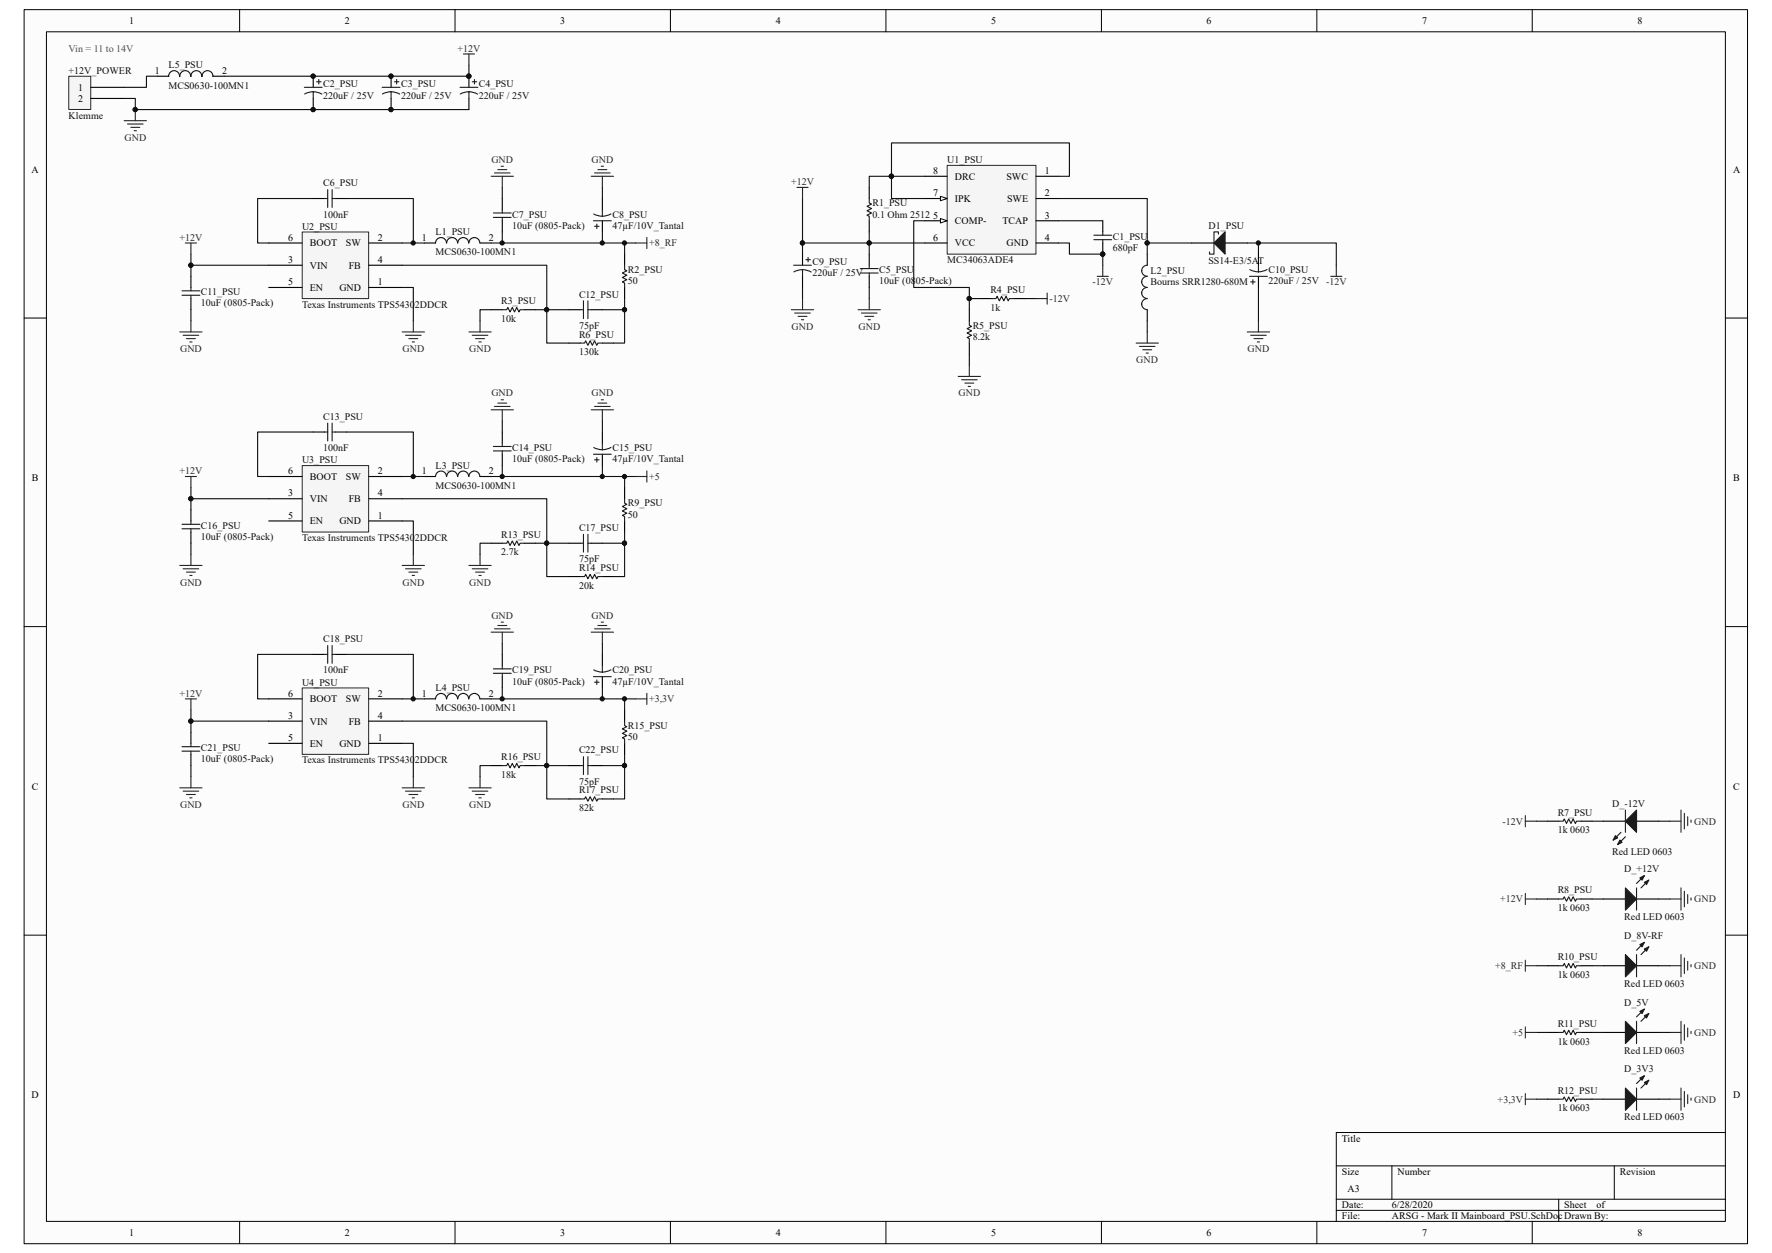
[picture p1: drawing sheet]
<svg xmlns="http://www.w3.org/2000/svg" width="420mm" height="297mm" viewBox="0 0 420 297" stroke-linecap="round" stroke-linejoin="round" font-family="sans-serif">
<path d="M5.8 2.3h408.4v292.5h-408.4z" fill="#fcfcfc"/>
<path d="M5.7 2.3h408.5v292.5h-408.5z" fill="none" stroke="#000" stroke-width=".24"/>
<path d="M11 7.6h397.9v281.9h-397.9z" fill="#fcfcfc"/>
<g fill="none" stroke="#000" stroke-width=".24">
<path d="M11 7.5h397.9v282h-397.9zM56.8 2.3v5.2M107.8 2.3v5.2M158.9 2.3v5.2M210 2.3v5.2M261.1 2.3v5.2M312.1 2.3v5.2M363.2 2.3v5.2M5.7 75.4h5.3M409 75.4h5.2M5.7 148.5h5.3M409 148.5h5.2"/>
<path d="M5.7 221.7h5.3M409 221.7h5.2M316.7 276.4h92.3M329.9 276.4v7.9M382.6 276.4v7.9M409 268.5h-92.3v21M56.8 289.5v5.3M107.8 289.5v5.3M158.9 289.5v5.3M210 289.5v5.3M261.1 289.5v5.3M312.1 289.5v5.3"/>
<path d="M316.7 284.3h92.3M316.7 286.9h92.3M363.2 289.5v5.3M369.4 284.3v5.2"/>
</g>
<path d="M380 260.5h5.2M387.9 260.5h5.3" fill="none" stroke="#000" stroke-width=".26"/>
<g fill="#1c1c1c" stroke="#1c1c1c" stroke-width=".26">
<path d="M385.2 257.9l2.7 2.6-2.7 2.7z"/>
<path d="M389.7 256.6l1.1-.5-.5 1z"/>
<path d="M388.7 255.5l1-.5-.5 1.1z"/>
</g>
<path d="M387.9 257.9v5.3M389.7 255l-1.8 1.9M390.8 256.1l-1.9 1.8" fill="none" stroke="#1c1c1c" stroke-width=".26"/>
<path d="M361.5 259.2v2.7M398.4 257.9v5.3M399.2 258.7v3.7M400 259.5v2.1M361.5 260.5h2.7M395.8 260.5h2.6M400.8 260.3v.5" fill="none" stroke="#262626" stroke-width=".26"/>
<path d="M364.2 260.5h2.6M377.3 260.5h2.7M393.2 260.5h2.6" fill="none" stroke="#0e0e0e" stroke-width=".26"/>
<path d="M16.3 18.1h5.2v7.9h-5.2z" fill="#f5f5f5"/>
<path d="M16.3 18.1h5.2v7.9h-5.2z" fill="none" stroke="#262626" stroke-width=".24"/>
<g fill="none" stroke="#000" stroke-width=".26">
<path d="M21.5 20.7h7.9M21.5 23.3h7.9M282.5 57.6h5.2M290.4 57.6h5.2M366.8 194.7h2.6M374.7 194.7h2.6M380 194.7h5.2M387.9 194.7h5.3M366.8 213.1h2.6M374.7 213.1h2.6M380 213.1h5.2M387.9 213.1h5.3"/>
<path d="M366.8 228.9h2.6M374.7 228.9h2.6M380 228.9h5.2M387.9 228.9h5.3M366.8 244.7h2.6M374.7 244.7h2.6M380 244.7h5.2M387.9 244.7h5.3"/>
</g>
<g fill="none" stroke="#262626" stroke-width=".26">
<path d="M29.4 28.6h5.3M30.2 29.4h3.7M31 30.2h2.1M31.8 31h.5M32.1 26v2.6M295.6 78.7h5.3M296.4 79.5h3.7M298.3 76.1v2.6M315.4 65.5h2.6M316.7 62.9v2.6M297.2 80.3h2.1M298 81.1h.5"/>
<path d="M395.8 194.7h2.6M398.4 192v5.3M399.2 192.8v3.7M400 193.6v2.1M400.8 194.4v.5M395.8 213.1h2.6M398.4 210.5v5.2M399.2 211.3v3.7M400 212.1v2.1M400.8 212.8v.6M361.5 228.9h2.7M361.5 227.6v2.6"/>
<path d="M395.8 228.9h2.6M398.4 226.3v5.3M399.2 227.1v3.7M400 227.9v2.1M400.8 228.7v.5M361.5 244.7h2.7M361.5 243.4v2.6M395.8 244.7h2.6M398.4 242.1v5.3M399.2 242.9v3.7M400 243.7v2.1M400.8 244.5v.5"/>
</g>
<g fill="#0e0e0e" stroke="#0e0e0e" stroke-width=".24">
<circle cx="32" cy="26" r=".5"/>
<circle cx="298.2" cy="57.6" r=".5"/>
</g>
<g fill="#1c1c1c" stroke="#1c1c1c" stroke-width=".26">
<path d="M387.9 192v5.3l-2.7-2.6z"/>
<path d="M382.9 198.1l.5 .5-1.1 .5z"/>
<path d="M383.9 199.1l.6 .6-1.1 .5z"/>
<path d="M385.2 210.5l2.7 2.6-2.7 2.6z"/>
<path d="M389.7 209.2l1.1-.6-.5 1.1z"/>
<path d="M388.7 208.1l1-.5-.5 1z"/>
<path d="M385.2 226.3l2.7 2.6-2.7 2.7z"/>
<path d="M389.7 225l1.1-.6-.5 1.1z"/>
<path d="M388.7 223.9l1-.5-.5 1z"/>
<path d="M385.2 242.1l2.7 2.6-2.7 2.7z"/>
<path d="M389.7 240.8l1.1-.5-.5 1z"/>
<path d="M388.7 239.7l1-.5-.5 1.1z"/>
<path d="M290.4 55v5.2l-2.7-2.6z"/>
</g>
<g fill="none" stroke="#1c1c1c" stroke-width=".26">
<path d="M288.8 55.5v-.5h-1.1v5.2h-1v-.5M369.4 194.7h1.1l.3-.6 .5 1.1 .5-1.1 .5 1.1 .6-1.1 .5 1.1 .2-.5h1.1M384.2 197.3l-1.9 1.8M385.2 198.3l-1.8 1.9M385.2 192v5.3M369.4 213.1h1.1l.3-.5 .5 1 .5-1 .5 1 .6-1 .5 1 .2-.5h1.1M387.9 210.5v5.2M389.7 207.6l-1.8 1.8M390.8 208.6l-1.9 1.9M369.4 228.9h1.1l.3-.5 .5 1 .5-1 .5 1 .6-1 .5 1 .2-.5h1.1M387.9 226.3v5.3M389.7 223.4l-1.8 1.8"/>
<path d="M389.7 239.2l-1.8 1.8M390.8 224.4l-1.9 1.9M369.4 244.7h1.1l.3-.5 .5 1.1 .5-1.1 .5 1.1 .6-1.1 .5 1.1 .2-.6h1.1M387.9 242.1v5.3M390.8 240.3l-1.9 1.8"/>
</g>
<g fill="none" stroke="#0e0e0e" stroke-width=".26">
<path d="M295.6 57.6h21.1v5.3M298.3 57.6v2.6M298.3 68.1v8M364.2 194.7h2.6M377.3 194.7h2.7M393.2 194.7h2.6M364.2 213.1h2.6M377.3 213.1h2.7M393.2 213.1h2.6M364.2 228.9h2.6M377.3 228.9h2.7M393.2 228.9h2.6"/>
<path d="M364.2 244.7h2.6M377.3 244.7h2.7M393.2 244.7h2.6"/>
</g>
<path d="M224.5 39.2h21v21h-21z" fill="#f5f5f5"/>
<path d="M224.5 39.2h21v21h-21z" fill="none" stroke="#262626" stroke-width=".24"/>
<path d="M219.2 52.3h5.3M245.6 41.8h5.2M245.6 47.1h5.2M245.6 52.3h5.2M245.6 57.6h5.2" fill="none" stroke="#000" stroke-width=".26"/>
<path d="M222.9 51.8l1.6 .5-1.6 .6z" fill="#fcfcfc" stroke="#000" stroke-width=".24"/>
<path d="M219.2 57.6h5.3M219.2 47.1h5.3" fill="none" stroke="#000" stroke-width=".26"/>
<path d="M222.9 46.5l1.6 .6-1.6 .5z" fill="#fcfcfc" stroke="#000" stroke-width=".24"/>
<g fill="none" stroke="#000" stroke-width=".26">
<path d="M206 44.4v2.7M206 52.3v2.7M219.2 41.8h5.3M261.4 52.3v2.7M261.4 57.6v2.6M206 60.2v2.7M206 65.5v2.6M229.7 73.4v2.7M232.4 70.8h2.6M240.3 70.8h2.6M271.9 60.2v2.7M271.9 73.4v2.7"/>
<path d="M229.7 81.3v2.7"/>
</g>
<g fill="none" stroke="#1c1c1c" stroke-width=".26">
<path d="M206 47.1v1l.6 .3-1.1 .5 1.1 .5-1.1 .6 1.1 .5-1.1 .5 .5 .3v1M259.3 56.8h4.2M259.3 55.8h4.2M261.4 55v.8M261.4 56.8v.8M203.9 63.7h4.2M203.9 64.7h4.2M206 62.9v.8M206 64.7v.8M229.7 76.1v1l.6 .3-1.1 .5 1.1 .5-1.1 .5 1.1 .6-1.1 .5 .5 .3v1M235 70.8h1.1l.2-.5 .6 1 .5-1 .5 1 .5-1 .6 1 .2-.5h1.1M271.9 70.8a1.29 1.29 0 0 0-1.3 1.3 1.3 1.3 0 0 0 1.3 1.3"/>
<path d="M271.9 65.5a1.29 1.29 0 0 0-1.3 1.3 1.35 1.35 0 0 0 1.3 1.3 1.29 1.29 0 0 0-1.3 1.4 1.3 1.3 0 0 0 1.3 1.3M271.9 62.9a1.29 1.29 0 0 0-1.3 1.3 1.3 1.3 0 0 0 1.3 1.3"/>
</g>
<g fill="none" stroke="#0e0e0e" stroke-width=".26">
<path d="M190.2 47.1v10.5h29M190.2 57.6v2.6M206 44.4v-2.6h5.3v5.3h7.9M206 55v5.2M219.2 52.3h-2.6v15.8h13.1v2.7M219.2 41.8h-7.9v-7.9h42.2v7.9h-2.7M250.8 47.1h21.1v10.5M250.8 57.6h2.7v2.6h7.9v2.7M250.8 52.3h10.6M282.5 57.6h-10.6v2.6M190.2 68.1v2.7M206 68.1v2.7"/>
<path d="M232.4 70.8h-2.7v2.6M242.9 70.8h2.7M271.9 76.1v2.6M229.7 84v2.6"/>
</g>
<g fill="#0e0e0e" stroke="#0e0e0e" stroke-width=".24">
<circle cx="271.9" cy="57.6" r=".5"/>
<circle cx="229.7" cy="70.8" r=".5"/>
<circle cx="211.3" cy="41.8" r=".5"/>
<circle cx="261.3" cy="60.2" r=".5"/>
<circle cx="190.2" cy="57.6" r=".5"/>
<circle cx="206" cy="57.6" r=".5"/>
</g>
<g fill="none" stroke="#262626" stroke-width=".26">
<path d="M187.6 73.4h5.2M188.4 74.2h3.7M189.2 75h2.1M189.9 75.8h.6M190.2 70.8v2.6M203.4 73.4h5.3M204.2 74.2h3.7M205 75h2.1M205.8 75.8h.5M206 70.8v2.6M271.9 78.7v2.6M227.1 89.2h5.3"/>
<path d="M227.9 90h3.7M228.7 90.8h2.1M229.5 91.6h.5M229.7 86.6v2.6M269.3 81.3h5.3M270.1 82.1h3.7M270.9 82.9h2.1M271.7 83.7h.5M361.5 193.3v2.7M361.5 194.7h2.7M361.5 211.8v2.6M361.5 213.1h2.7"/>
</g>
<path d="M71.7 55h15.7v15.8h-15.7z" fill="#f5f5f5"/>
<path d="M71.6 55h15.8v15.8h-15.8z" fill="none" stroke="#262626" stroke-width=".24"/>
<g fill="none" stroke="#000" stroke-width=".26">
<path d="M74.2 18.1v2.6M92.7 18.1v2.6M111.1 18.1v2.6M74.2 23.3v2.7M92.7 23.3v2.7M111.1 23.3v2.7M63.7 57.6h7.9M74.2 47.1h2.7M79.5 47.1h2.6M87.4 57.6h7.9M100.6 57.6h2.6M113.8 57.6h2.6"/>
<path d="M119 47.1v2.6M119 52.3v2.7M142.8 47.1v2.6M142.8 52.3v2.7M45.2 65.5v2.6M45.2 70.8v2.6M63.7 68.1h7.9M63.7 62.9h7.9M87.4 68.1h7.9M87.4 62.9h7.9M116.4 73.4h2.6M124.3 73.4h2.7"/>
<path d="M134.9 73.4h2.6M140.1 73.4h2.7M148 60.2v2.7M148 68.1v2.7M190.2 60.2v2.7M190.2 65.5v2.6M298.3 60.2v2.7M298.3 65.5v2.6M134.9 81.3h2.6M142.8 81.3h2.6"/>
</g>
<path d="M103.2 57.6a1.29 1.29 0 0 1 1.3-1.3 1.29 1.29 0 0 1 1.3 1.3M105.9 57.6a1.29 1.29 0 0 1 1.3-1.3 1.29 1.29 0 0 1 1.3 1.3M108.5 57.6a1.29 1.29 0 0 1 1.3-1.3 1.29 1.29 0 0 1 1.3 1.3M111.1 57.6a1.29 1.29 0 0 1 1.3-1.3 1.29 1.29 0 0 1 1.3 1.3" fill="none" stroke="#131313" stroke-width=".26"/>
<g fill="none" stroke="#262626" stroke-width=".26">
<path d="M118.8 39.4h.5M142.5 39.4h.5M116.4 41.8h5.3M117.2 41h3.7M118 40.2h2.1M119 41.8v2.6M140.1 41.8h5.3M140.9 41h3.7M141.7 40.2h2.1M142.8 41.8v2.6M150.7 57.6h2.6M153.3 56.3v2.6"/>
<path d="M42.6 78.7h5.3M43.4 79.5h3.7M45.2 76.1v2.6M95.3 78.7h5.3M96.1 79.5h3.7M98 76.1v2.6M111.1 78.7h5.3M111.9 79.5h3.7M113.8 76.1v2.6M245.6 70.8h2.6M248.2 69.5v2.6M260.1 65.5h2.6"/>
<path d="M261.4 62.9v2.6M44.2 80.3h2.1M45 81.1h.5M96.9 80.3h2.1M97.7 81.1h.5M112.7 80.3h2.1M113.5 81.1h.5"/>
</g>
<g fill="none" stroke="#1c1c1c" stroke-width=".26">
<path d="M75 19.4h1.1M75.6 18.9v1M93.5 19.4h1M94 18.9v1M111.9 19.4h1.1M112.5 18.9v1M72.1 20.7h4.3M74.2 21.8l1.3 .2 .8 .3M74.2 21.8h-.8l-1.2 .5M74.2 21.8v1.5M90.6 20.7h4.2M92.7 21.8l1.3 .2 .7 .3"/>
<path d="M92.7 21.8h-.9l-1.2 .5M92.7 21.8v1.5M109 20.7h4.2M111.1 21.8l1.3 .2 .8 .3M111.1 21.8h-.8l-1.2 .5M111.1 21.8v1.5M76.9 47.1h.8M77.7 45v4.2M78.7 45v4.2M78.7 47.1h.8M116.9 50.5h4.3M116.9 51.5h4.3"/>
<path d="M119 49.7v.8M119 51.5v.8M140.7 52.3h4.2M140.7 50.7l1.2 .5h.9M140.9 53.6h1.1M141.5 53.1v1.1M142.8 49.7v1.6M144.8 50.7l-.8 .3-1.2 .2M43.1 70h4.3M43.1 68.9h4.3M45.2 68.1v.8M45.2 70v.8"/>
<path d="M119 73.4h1.1l.3-.5 .5 1 .5-1 .5 1 .6-1 .5 1 .3-.5h1M137.5 73.4h.8M138.3 71.3v4.2M139.3 71.3v4.2M139.3 73.4h.8M148 62.9v1l.6 .3-1.1 .5 1.1 .5-1.1 .6 1.1 .5-1.1 .5 .5 .3v1M188.1 62.9h4.2M190.2 63.9l1.3 .2 .8 .4M190.2 63.9l-.9 .1-1.1 .5M190.2 63.9v1.6M191 61.6h1.1M191.5 61v1.1"/>
<path d="M296.2 65.5h4.2M296.4 66.8h1.1M297 66.3v1.1M298.3 62.9v1.6M300.3 63.9l-.8 .3-1.2 .2-.9-.1-1.2-.4M137.5 81.3h1.1l.2-.5 .5 1 .6-1 .5 1 .5-1 .6 1 .2-.5h1.1"/>
</g>
<g fill="#0e0e0e" stroke="#0e0e0e" stroke-width=".24">
<circle cx="74.2" cy="18.1" r=".5"/>
<circle cx="74.2" cy="26" r=".5"/>
<circle cx="97.9" cy="57.6" r=".5"/>
<circle cx="45.2" cy="62.9" r=".5"/>
<circle cx="148" cy="57.6" r=".5"/>
<circle cx="142.7" cy="57.6" r=".5"/>
<circle cx="119" cy="57.6" r=".5"/>
<circle cx="148" cy="73.4" r=".5"/>
<circle cx="129.6" cy="73.4" r=".5"/>
<circle cx="92.7" cy="18.1" r=".5"/>
<circle cx="92.7" cy="26" r=".5"/>
<circle cx="111.1" cy="18.1" r=".5"/>
<circle cx="32" cy="26" r=".5"/>
</g>
<g fill="none" stroke="#0e0e0e" stroke-width=".26">
<path d="M29.4 23.3h2.7v2.7h79M74.2 47.1h-13.1v10.5h2.6M82.1 47.1h15.9v10.5M95.3 57.6h5.3M116.4 57.6h34.3M119 44.4v2.7M119 55v2.6M142.8 44.4v2.7M142.8 55v2.6M148 57.6v2.6M45.2 60.2v2.7M45.2 73.4v2.7"/>
<path d="M63.7 62.9h-18.5v2.6M95.3 62.9h34.3v18.4h5.3M95.3 68.1h2.7v8M116.4 73.4h-2.6v2.7M127 73.4h7.9M148 70.8v2.6h-5.2M148 73.4v7.9h-2.6"/>
</g>
<path d="M71.7 110.4h15.7v15.7h-15.7z" fill="#f5f5f5"/>
<path d="M71.6 110.4h15.8v15.7h-15.8z" fill="none" stroke="#262626" stroke-width=".24"/>
<g fill="none" stroke="#000" stroke-width=".26">
<path d="M63.7 113h7.9M63.7 118.2h7.9M74.2 102.4h2.7M79.5 102.4h2.6M87.4 113h7.9M87.4 118.2h7.9M100.6 113h2.6M113.8 113h2.6M119 102.4v2.6M119 107.7v2.6M142.8 102.4v2.6M142.8 107.7v2.6"/>
<path d="M148 115.6v2.6M45.2 120.9v2.6M45.2 126.1v2.7M63.7 123.5h7.9M87.4 123.5h7.9M116.4 128.8h2.6M124.3 128.8h2.7M134.9 128.8h2.6M134.9 136.7h2.6M140.1 128.8h2.7M142.8 136.7h2.6M148 123.5v2.6"/>
</g>
<path d="M103.2 113a1.29 1.29 0 0 1 1.3-1.3 1.29 1.29 0 0 1 1.3 1.3M105.9 113a1.29 1.29 0 0 1 1.3-1.3 1.29 1.29 0 0 1 1.3 1.3M108.5 113a1.29 1.29 0 0 1 1.3-1.3 1.29 1.29 0 0 1 1.3 1.3M111.1 113a1.29 1.29 0 0 1 1.3-1.3 1.29 1.29 0 0 1 1.3 1.3" fill="none" stroke="#131313" stroke-width=".26"/>
<g fill="none" stroke="#1c1c1c" stroke-width=".26">
<path d="M76.9 102.4h.8M77.7 100.3v4.2M78.7 100.3v4.2M78.7 102.4h.8M116.9 105.8h4.3M116.9 106.9h4.3M119 105v.8M119 106.9v.8M140.7 107.7h4.2M140.7 106.1l1.2 .4 .9 .1M140.9 109h1.1M141.5 108.5v1"/>
<path d="M142.8 105v1.6M144.8 106.1l-.8 .3-1.2 .2M148 118.2v1.1l.6 .2-1.1 .6 1.1 .5-1.1 .5 1.1 .5-1.1 .6 .5 .2v1.1M43.1 125.3h4.3M43.1 124.3h4.3M45.2 123.5v.8M45.2 125.3v.8M119 128.8h1.1l.3-.6 .5 1.1 .5-1.1 .5 1.1 .6-1.1 .5 1.1 .3-.5h1M137.5 136.7h1.1l.2-.6 .5 1.1 .6-1.1 .5 1.1 .5-1.1 .6 1.1 .2-.5h1.1M137.5 128.8h.8M138.3 126.7v4.2M139.3 126.7v4.2"/>
<path d="M139.3 128.8h.8"/>
</g>
<g fill="none" stroke="#0e0e0e" stroke-width=".26">
<path d="M119 99.8v2.6M142.8 99.8v2.6M45.2 115.6v2.6M63.7 118.2h-18.5v2.7M74.2 102.4h-13.1v10.6h2.6M82.1 102.4h15.9v10.6M95.3 118.2h34.3v18.5h5.3M95.3 113h5.3M116.4 113h34.3M119 110.3v2.7M142.8 110.3v2.7M148 113v2.6"/>
<path d="M45.2 128.8v2.6M95.3 123.5h2.7v7.9M116.4 128.8h-2.6v2.6M127 128.8h7.9M148 126.1v2.7h-5.2M148 128.8v7.9h-2.6"/>
</g>
<g fill="#0e0e0e" stroke="#0e0e0e" stroke-width=".24">
<circle cx="97.9" cy="113" r=".5"/>
<circle cx="45.2" cy="118.2" r=".5"/>
<circle cx="148" cy="113" r=".5"/>
<circle cx="142.7" cy="113" r=".5"/>
<circle cx="119" cy="113" r=".5"/>
<circle cx="148" cy="128.8" r=".5"/>
<circle cx="129.6" cy="128.8" r=".5"/>
</g>
<g fill="none" stroke="#262626" stroke-width=".26">
<path d="M116.4 97.1h5.3M117.2 96.3h3.7M118 95.6h2.1M118.8 94.8h.5M119 97.1v2.7M140.1 97.1h5.3M140.9 96.3h3.7M141.7 95.6h2.1M142.5 94.8h.5M142.8 97.1v2.7M150.7 113h2.6M153.3 111.6v2.7"/>
<path d="M42.6 134h5.3M43.4 134.8h3.7M44.2 135.6h2.1M45 136.4h.5M45.2 131.4v2.6M95.3 134h5.3M96.1 134.8h3.7M96.9 135.6h2.1M97.7 136.4h.5M98 131.4v2.6M111.1 134h5.3M111.9 134.8h3.7"/>
<path d="M112.7 135.6h2.1M113.5 136.4h.5M113.8 131.4v2.6"/>
</g>
<path d="M71.7 163.1h15.7v15.7h-15.7z" fill="#f5f5f5"/>
<path d="M71.6 163.1h15.8v15.7h-15.8z" fill="none" stroke="#262626" stroke-width=".24"/>
<g fill="none" stroke="#000" stroke-width=".26">
<path d="M37.3 18.1h2.7M50.5 18.1h2.7M74.2 155.1h2.7M79.5 155.1h2.6M119 155.1v2.7M142.8 155.1v2.7M45.2 173.6v2.6M45.2 178.8v2.7M63.7 176.2h7.9M63.7 165.7h7.9M63.7 170.9h7.9M87.4 176.2h7.9"/>
<path d="M87.4 165.7h7.9M87.4 170.9h7.9M100.6 165.7h2.6M113.8 165.7h2.6M119 160.4v2.6M142.8 160.4v2.6M148 168.3v2.6M148 176.2v2.6M116.4 181.5h2.6M124.3 181.5h2.7M134.9 181.5h2.6M134.9 189.4h2.6"/>
<path d="M140.1 181.5h2.7M142.8 189.4h2.6M366.8 260.5h2.6M374.7 260.5h2.6"/>
</g>
<path d="M40 18.1a1.29 1.29 0 0 1 1.3-1.4 1.29 1.29 0 0 1 1.3 1.4M42.6 18.1a1.29 1.29 0 0 1 1.3-1.4 1.29 1.29 0 0 1 1.3 1.4M45.2 18.1a1.29 1.29 0 0 1 1.3-1.4 1.29 1.29 0 0 1 1.3 1.4M47.9 18.1a1.29 1.29 0 0 1 1.3-1.4 1.29 1.29 0 0 1 1.3 1.4M103.2 165.7a1.29 1.29 0 0 1 1.3-1.3 1.29 1.29 0 0 1 1.3 1.3M105.9 165.7a1.29 1.29 0 0 1 1.3-1.3 1.29 1.29 0 0 1 1.3 1.3M108.5 165.7a1.29 1.29 0 0 1 1.3-1.3 1.29 1.29 0 0 1 1.3 1.3M111.1 165.7a1.29 1.29 0 0 1 1.3-1.3 1.29 1.29 0 0 1 1.3 1.3" fill="none" stroke="#131313" stroke-width=".26"/>
<g fill="none" stroke="#1c1c1c" stroke-width=".26">
<path d="M76.9 155.1h.8M77.7 153v4.2M78.7 153v4.2M78.7 155.1h.8M116.9 158.5h4.3M116.9 159.6h4.3M119 157.8v.7M119 159.6v.8M140.7 158.8l1.2 .4 .9 .1M142.8 157.8v1.5M144.8 158.8l-.8 .3-1.2 .2M43.1 178.1h4.3"/>
<path d="M43.1 177h4.3M45.2 176.2v.8M45.2 178.1v.7M138.3 179.4v4.2M139.3 179.4v4.2M140.7 160.4h4.2M140.9 161.7h1.1M141.5 161.2v1M148 170.9v1.1l.6 .3-1.1 .5 1.1 .5-1.1 .5 1.1 .6-1.1 .5 .5 .3v1M119 181.5h1.1l.3-.5 .5 1 .5-1 .5 1 .6-1 .5 1 .3-.5h1M137.5 189.4h1.1l.2-.5 .5 1 .6-1 .5 1 .5-1 .6 1 .2-.5h1.1M137.5 181.5h.8"/>
<path d="M139.3 181.5h.8M369.4 260.5h1.1l.3-.5 .5 1.1 .5-1.1 .5 1.1 .6-1.1 .5 1.1 .2-.6h1.1"/>
</g>
<g fill="none" stroke="#0e0e0e" stroke-width=".26">
<path d="M37.3 18.1h-2.6v2.6h-5.3M111.1 15.4v2.7h-57.9M74.2 155.1h-13.1v10.6h2.6M82.1 155.1h15.9v10.6M119 152.5v2.6M142.8 152.5v2.6M45.2 168.3v2.6M63.7 170.9h-18.5v2.7M95.3 170.9h34.3v18.5h5.3M95.3 176.2h2.7v7.9M95.3 165.7h5.3M116.4 165.7h34.3"/>
<path d="M119 163v2.7M142.8 163v2.7M148 178.8v2.7h-5.2M148 165.7v2.6M45.2 181.5v2.6M116.4 181.5h-2.6v2.6M127 181.5h7.9M148 181.5v7.9h-2.6"/>
</g>
<g fill="#0e0e0e" stroke="#0e0e0e" stroke-width=".24">
<circle cx="97.9" cy="165.7" r=".5"/>
<circle cx="45.2" cy="170.9" r=".5"/>
<circle cx="148" cy="165.7" r=".5"/>
<circle cx="142.7" cy="165.7" r=".5"/>
<circle cx="119" cy="165.7" r=".5"/>
<circle cx="148" cy="181.5" r=".5"/>
<circle cx="129.6" cy="181.5" r=".5"/>
<circle cx="111.1" cy="18.1" r=".5"/>
</g>
<g fill="none" stroke="#262626" stroke-width=".26">
<path d="M109.8 12.8h2.7M111.1 12.8v2.6M43.9 57.6h2.7M45.2 57.6v2.6M188.9 44.4h2.6M190.2 44.4v2.7M43.9 113h2.7M45.2 113v2.6M116.4 149.8h5.3M117.2 149.1h3.7M118 148.3h2.1M118.8 147.5h.5"/>
<path d="M119 149.8v2.7M140.1 149.8h5.3M140.9 149.1h3.7M141.7 148.3h2.1M142.5 147.5h.5M142.8 149.8v2.7M43.9 165.7h2.7M45.2 165.7v2.6M150.7 165.7h2.6M153.3 164.3v2.7M42.6 186.7h5.3M43.4 187.5h3.7"/>
<path d="M44.2 188.3h2.1M45 189.1h.5M45.2 184.1v2.6M95.3 186.7h5.3M96.1 187.5h3.7M96.9 188.3h2.1M97.7 189.1h.5M98 184.1v2.6M111.1 186.7h5.3M111.9 187.5h3.7M112.7 188.3h2.1M113.5 189.1h.5"/>
<path d="M113.8 184.1v2.6"/>
</g>
<g font-size="2.4">
<text x="30.6" y="5.7">1</text>
<text x="81.7" y="5.7">2</text>
<text x="132.8" y="5.7">3</text>
<text x="183.9" y="5.7">4</text>
<text x="234.9" y="5.7">5</text>
<text x="286" y="5.7">6</text>
<text x="337.1" y="5.7">7</text>
<text x="388.1" y="5.7">8</text>
<text x="36.7" y="17.6">1</text>
<text x="52.6" y="17.6">2</text>
<text x="18.5" y="21.5">1</text>
<text x="18.5" y="24.1">2</text>
<text x="7.5" y="40.9">A</text>
<text x="221.2" y="41.3">8</text>
<text x="247.6" y="41.3">1</text>
<text x="410.8" y="40.9">A</text>
<text x="221.2" y="46.5">7</text>
<text x="226.3" y="47.9">IPK</text>
<text x="226.3" y="42.6">DRC</text>
<text x="238.5" y="42.6">SWC</text>
<text x="238.7" y="47.9">SWE</text>
<text x="247.6" y="46.5">2</text>
<text x="221.2" y="51.8">5</text>
<text x="226.3" y="53.1">COMP-</text>
<text x="237.6" y="53.1">TCAP</text>
<text x="247.6" y="51.8">3</text>
<text x="68.3" y="57.1">6</text>
<text x="73.4" y="58.4">BOOT</text>
<text x="82" y="58.4">SW</text>
<text x="89.5" y="57.1">2</text>
<text x="99.9" y="57.1">1</text>
<text x="115.9" y="57.1">2</text>
<text x="221.2" y="57.1">6</text>
<text x="226.3" y="58.4">VCC</text>
<text x="238.5" y="58.4">GND</text>
<text x="247.6" y="57.1">4</text>
<text x="68.3" y="62.4">3</text>
<text x="73.4" y="63.7">VIN</text>
<text x="82.7" y="63.7">FB</text>
<text x="89.5" y="62.4">4</text>
<text x="68.3" y="67.6">5</text>
<text x="73.4" y="69">EN</text>
<text x="80.4" y="69">GND</text>
<text x="89.5" y="67.6">1</text>
<text x="68.3" y="112.4">6</text>
<text x="73.4" y="113.7">BOOT</text>
<text x="82" y="113.7">SW</text>
<text x="89.5" y="112.4">2</text>
<text x="99.9" y="112.4">1</text>
<text x="115.9" y="112.4">2</text>
<text x="7.6" y="114.1">B</text>
<text x="68.3" y="117.7">3</text>
<text x="73.4" y="119">VIN</text>
<text x="82.7" y="119">FB</text>
<text x="89.5" y="117.7">4</text>
<text x="410.8" y="114.1">B</text>
<text x="68.3" y="123">5</text>
<text x="73.4" y="124.3">EN</text>
<text x="80.4" y="124.3">GND</text>
<text x="89.5" y="123">1</text>
<text x="68.3" y="165.1">6</text>
<text x="73.4" y="166.5">BOOT</text>
<text x="82" y="166.5">SW</text>
<text x="89.5" y="165.1">2</text>
<text x="99.9" y="165.1">1</text>
<text x="115.9" y="165.1">2</text>
<text x="68.3" y="170.4">3</text>
<text x="73.4" y="171.7">VIN</text>
<text x="82.7" y="171.7">FB</text>
<text x="89.5" y="170.4">4</text>
<text x="68.3" y="175.7">5</text>
<text x="73.4" y="177">EN</text>
<text x="80.4" y="177">GND</text>
<text x="89.5" y="175.7">1</text>
<text x="7.6" y="187.2">C</text>
<text x="410.8" y="187.2">C</text>
<text x="7.5" y="260.4">D</text>
<text x="410.8" y="260.4">D</text>
<text x="318.1" y="270.6">Title</text>
<text x="318.1" y="278.5">Size</text>
<text x="331.2" y="278.5">Number</text>
<text x="383.9" y="278.5">Revision</text>
<text x="318.1" y="286.4">Date:</text>
<text x="319.4" y="282.4">A3</text>
<text x="329.9" y="286.4">6/28/2020</text>
<text x="370.8" y="286.4">Sheet</text>
<text x="378.4" y="286.4">of</text>
<text x="30.6" y="293">1</text>
<text x="81.7" y="293">2</text>
<text x="132.8" y="293">3</text>
<text x="183.9" y="293">4</text>
<text x="234.9" y="293">5</text>
<text x="286" y="293">6</text>
<text x="318.1" y="289">File:</text>
<text x="329.9" y="289">ARSG - Mark II Mainboard_PSU.SchDoc Drawn By:</text>
<text x="337.1" y="293">7</text>
<text x="388.1" y="293">8</text>
</g>
<g font-size="2.4" fill="#0e0e0e">
<text x="16.3" y="17.6">+12V_POWER</text>
<text x="40" y="16.2">L5_PSU</text>
<text x="40" y="21">MCS0630-100MN1</text>
<text x="76.6" y="20.7">C2_PSU</text>
<text x="76.6" y="23.4">220uF / 25V</text>
<text x="95.1" y="20.7">C3_PSU</text>
<text x="95.1" y="23.4">220uF / 25V</text>
<text x="113.5" y="20.7">C4_PSU</text>
<text x="113.5" y="23.4">220uF / 25V</text>
<text x="16.3" y="28.1">Klemme</text>
<text x="224.5" y="38.7">U1_PSU</text>
<text x="76.6" y="44.2">C6_PSU</text>
<text x="76.6" y="51.6">100nF</text>
<text x="121.4" y="51.6">C7_PSU</text>
<text x="145.2" y="51.6">C8_PSU</text>
<text x="206.8" y="48.9">R1_PSU</text>
<text x="206.8" y="51.6">0.1 Ohm 2512</text>
<text x="71.6" y="54.4">U2_PSU</text>
<text x="103.3" y="55.8">L1_PSU</text>
<text x="121.4" y="54.2">10uF (0805-Pack)</text>
<text x="145.2" y="54.2">47µF/10V_Tantal</text>
<text x="263.7" y="56.8">C1_PSU</text>
<text x="263.7" y="59.5">680pF</text>
<text x="286.4" y="54.2">D1_PSU</text>
<text x="103.3" y="60.5">MCS0630-100MN1</text>
<text x="148.8" y="64.7">R2_PSU</text>
<text x="192.6" y="62.9">C9_PSU</text>
<text x="192.6" y="65.5">220uF / 25V</text>
<text x="208.4" y="64.7">C5_PSU</text>
<text x="224.5" y="62.4">MC34063ADE4</text>
<text x="272.7" y="65">L2_PSU</text>
<text x="286.4" y="62.6">SS14-E3/5AT</text>
<text x="300.7" y="64.7">C10_PSU</text>
<text x="47.6" y="70">C11_PSU</text>
<text x="137.2" y="70.5">C12_PSU</text>
<text x="148.8" y="67.4">50</text>
<text x="208.4" y="67.4">10uF (0805-Pack)</text>
<text x="234.7" y="69.5">R4_PSU</text>
<text x="272.7" y="67.6">Bourns SRR1280-680M</text>
<text x="300.7" y="67.4">220uF / 25V -12V</text>
<text x="47.6" y="72.6">10uF (0805-Pack)</text>
<text x="71.6" y="72.9">Texas Instruments TPS54302DDCR</text>
<text x="118.8" y="72.1">R3_PSU</text>
<text x="118.8" y="76.3">10k</text>
<text x="137.2" y="77.9">75pF</text>
<text x="230.5" y="77.9">R5_PSU</text>
<text x="234.7" y="73.7">1k</text>
<text x="137.2" y="80">R6_PSU</text>
<text x="230.5" y="80.6">8.2k</text>
<text x="137.2" y="84.2">130k</text>
<text x="76.6" y="99.5">C13_PSU</text>
<text x="76.6" y="106.9">100nF</text>
<text x="121.4" y="106.9">C14_PSU</text>
<text x="145.2" y="106.9">C15_PSU</text>
<text x="71.6" y="109.8">U3_PSU</text>
<text x="103.3" y="111.1">L3_PSU</text>
<text x="121.4" y="109.5">10uF (0805-Pack)</text>
<text x="145.2" y="109.5">47µF/10V_Tantal</text>
<text x="103.3" y="115.9">MCS0630-100MN1</text>
<text x="47.6" y="125.3">C16_PSU</text>
<text x="137.2" y="125.9">C17_PSU</text>
<text x="148.8" y="120.1">R9_PSU</text>
<text x="148.8" y="122.7">50</text>
<text x="47.6" y="128">10uF (0805-Pack)</text>
<text x="71.6" y="128.3">Texas Instruments TPS54302DDCR</text>
<text x="118.8" y="127.5">R13_PSU</text>
<text x="118.8" y="131.7">2.7k</text>
<text x="137.2" y="133.3">75pF</text>
<text x="137.2" y="135.4">R14_PSU</text>
<text x="137.2" y="139.6">20k</text>
<text x="76.6" y="152.2">C18_PSU</text>
<text x="76.6" y="159.6">100nF</text>
<text x="121.4" y="159.6">C19_PSU</text>
<text x="145.2" y="159.6">C20_PSU</text>
<text x="71.6" y="162.5">U4_PSU</text>
<text x="103.3" y="163.8">L4_PSU</text>
<text x="121.4" y="162.3">10uF (0805-Pack)</text>
<text x="145.2" y="162.3">47µF/10V_Tantal</text>
<text x="103.3" y="168.6">MCS0630-100MN1</text>
<text x="148.8" y="172.8">R15_PSU</text>
<text x="47.6" y="178.1">C21_PSU</text>
<text x="137.2" y="178.6">C22_PSU</text>
<text x="148.8" y="175.4">50</text>
<text x="47.6" y="180.7">10uF (0805-Pack)</text>
<text x="71.6" y="181">Texas Instruments TPS54302DDCR</text>
<text x="118.8" y="180.2">R16_PSU</text>
<text x="118.8" y="184.4">18k</text>
<text x="137.2" y="186">75pF</text>
<text x="137.2" y="188.1">R17_PSU</text>
<text x="382.1" y="191.3">D_-12V</text>
<text x="137.2" y="192.3">82k</text>
<text x="369.2" y="193.3">R7_PSU</text>
<text x="369.2" y="197.6">1k 0603</text>
<text x="382.1" y="202.6">Red LED 0603</text>
<text x="385" y="206.8">D_+12V</text>
<text x="369.2" y="211.8">R8_PSU</text>
<text x="369.2" y="216">1k 0603</text>
<text x="385" y="218.1">Red LED 0603</text>
<text x="369.2" y="227.6">R10_PSU</text>
<text x="385" y="222.6">D_8V-RF</text>
<text x="369.2" y="231.8">1k 0603</text>
<text x="385" y="233.9">Red LED 0603</text>
<text x="385" y="238.4">D_5V</text>
<text x="369.2" y="243.4">R11_PSU</text>
<text x="369.2" y="247.7">1k 0603</text>
<text x="385" y="249.8">Red LED 0603</text>
<text x="385" y="254.2">D_3V3</text>
<text x="369.2" y="259.2">R12_PSU</text>
<text x="369.2" y="263.4">1k 0603</text>
<text x="385" y="265.6">Red LED 0603</text>
</g>
<text font-size="2.4" fill="#4c4c4c" x="16.3" y="12.3">Vin = 11 to 14V</text>
<g font-size="2.4" fill="#262626">
<text x="108.4" y="12.3">+12V</text>
<text x="29.5" y="33.4">GND</text>
<text x="116.5" y="38.7">GND</text>
<text x="140.2" y="38.7">GND</text>
<text x="187.5" y="43.9">+12V</text>
<text x="42.5" y="57.1">+12V</text>
<text x="153.8" y="58.4">+8_RF</text>
<text x="248.7" y="71.6">-12V</text>
<text x="258.9" y="67.6">-12V</text>
<text x="42.7" y="83.4">GND</text>
<text x="95.4" y="83.4">GND</text>
<text x="111.2" y="83.4">GND</text>
<text x="187.6" y="78.2">GND</text>
<text x="203.5" y="78.2">GND</text>
<text x="295.7" y="83.4">GND</text>
<text x="269.3" y="86.1">GND</text>
<text x="116.5" y="94">GND</text>
<text x="140.2" y="94">GND</text>
<text x="227.2" y="94">GND</text>
<text x="42.5" y="112.4">+12V</text>
<text x="153.8" y="113.7">+5</text>
<text x="42.7" y="138.8">GND</text>
<text x="95.4" y="138.8">GND</text>
<text x="111.2" y="138.8">GND</text>
<text x="116.5" y="146.7">GND</text>
<text x="140.2" y="146.7">GND</text>
<text x="42.5" y="165.1">+12V</text>
<text x="153.8" y="166.5">+3,3V</text>
<text x="42.7" y="191.5">GND</text>
<text x="95.4" y="191.5">GND</text>
<text x="111.2" y="191.5">GND</text>
<text x="356.1" y="195.5">-12V</text>
<text x="401.6" y="195.5">GND</text>
<text x="355.6" y="213.9">+12V</text>
<text x="401.6" y="213.9">GND</text>
<text x="354.4" y="229.7">+8_RF</text>
<text x="401.6" y="229.7">GND</text>
<text x="358.5" y="245.5">+5</text>
<text x="401.6" y="245.5">GND</text>
<text x="355" y="261.4">+3,3V</text>
<text x="401.6" y="261.4">GND</text>
</g>
</svg>
